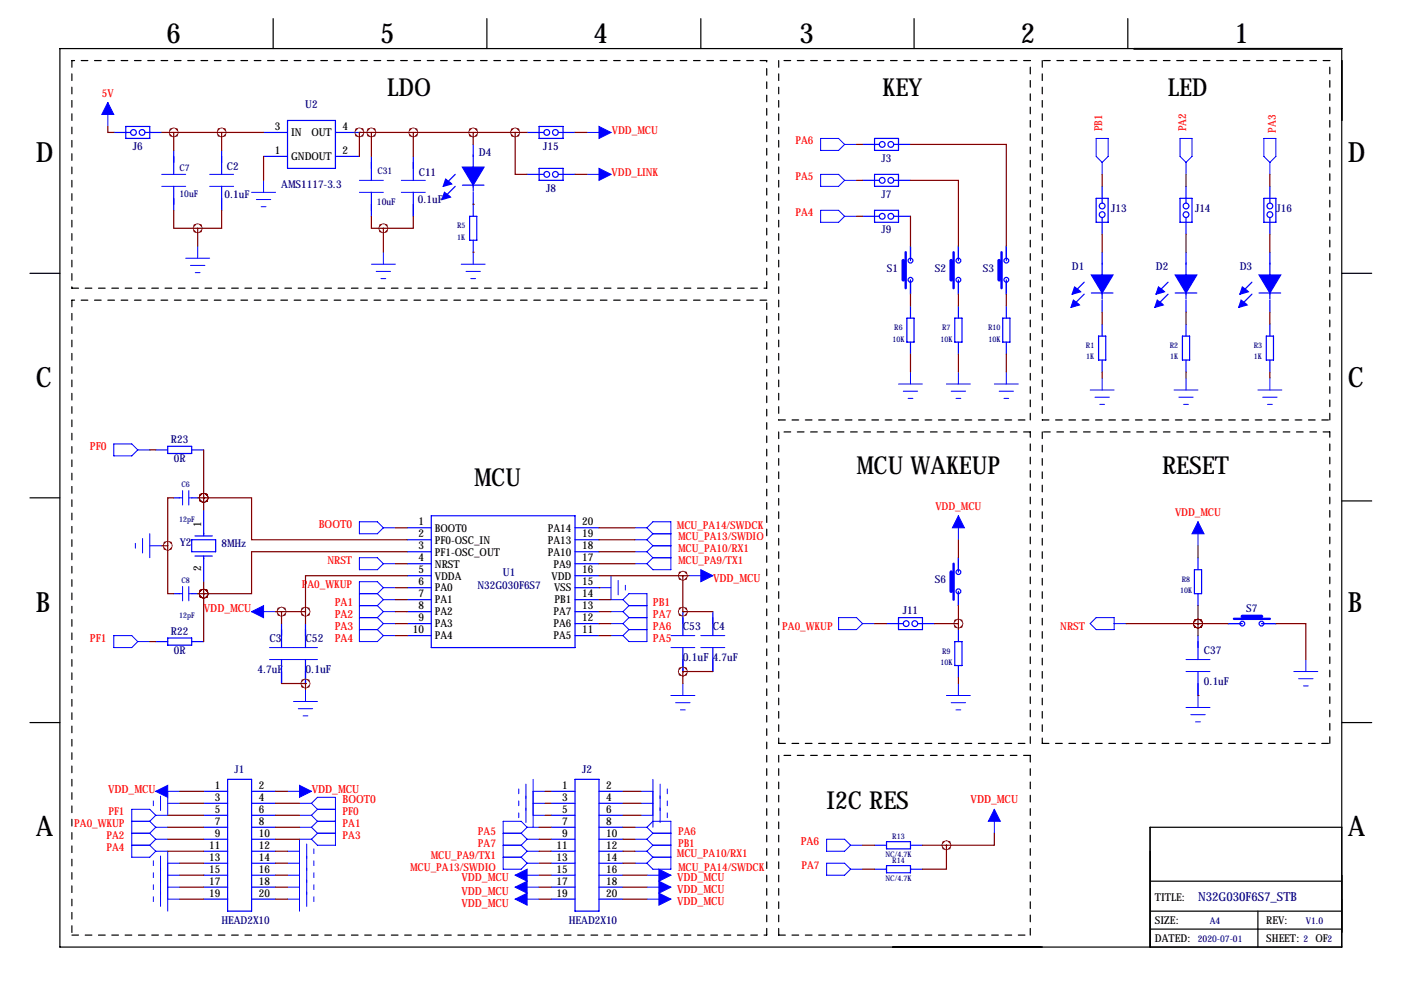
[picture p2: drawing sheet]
<svg xmlns="http://www.w3.org/2000/svg" width="297mm" height="211mm" viewBox="0 0 297 211" stroke-linecap="round" stroke-linejoin="round" font-family="sans-serif">
<g fill="none" stroke="#000" stroke-width=".25">
<path d="M12.7 10.3h271.8v190.5h-271.8zM57.9 4v6.3M103.2 4v6.3M148.6 4v6.3M193.8 4v6.3M239.1 4v6.3M6.3 58h6.4M284.5 58h6.3M6.3 105.6h6.4M284.5 106.2h6.3M6.3 153.2h6.4M284.5 153.2h6.3"/>
<path d="M284.5 175.4h-40.7v25.4M243.8 197h40.7M243.8 193.2h40.7M243.8 186.8h40.7M266.7 193.2v7.6"/>
</g>
<g fill="none" stroke="#000" stroke-width=".25" stroke-dasharray="1.4 1.4">
<path d="M15.2 12.8v48.3M162.6 12.8h-147.4M165.1 12.8v76.2M218.4 12.8h-53.3M221 12.8v76.2M281.9 12.8h-60.9M15.2 63.6v134.7M15.2 61.1h147.4M162.6 63.6h-147.4M162.6 61.1v-48.3M165.1 91.6v66M165.1 89h53.3"/>
<path d="M218.4 91.6h-53.3M218.4 89v-76.2M221 91.6v66M221 89h60.9M281.9 91.6h-60.9M281.9 89v-76.2M165.1 157.6h53.3M218.4 157.6v-66M221 157.6h60.9M281.9 157.6v-66M165.1 160.2v38.1M218.4 160.2h-53.3"/>
<path d="M15.2 198.3h147.4M162.6 198.3v-134.7M165.1 198.3h53.3M218.4 198.3v-38.1"/>
</g>
<g fill="none" stroke="#00f" stroke-width=".25">
<path d="M24.1 28.1h3.6M26.7 26.8h5v2.6h-5zM30.7 28.1h3.6M36.8 31.9v5.1M36.8 39.5v5.1M47 31.9v5.1M47 39.5v5.1M55.9 28.1h5.1M55.9 33.2h5.1M61 25.5h10.1v10.2h-10.1zM71.1 28.1h5.1M71.1 33.2h5.1"/>
<path d="M78.7 33.2v5M87.6 33.2v5M96.5 37l-2.5 2.5M96.5 39.5l-2.5 2.6M98 39.3h4.6M100.3 30.6v9.9M111.8 28.1h3.5M111.8 37h3.5M114.3 26.8h5.1v2.6h-5.1zM114.3 35.7h5.1v2.5h-5.1zM118.4 28.1h3.5M118.4 37h3.5"/>
<path d="M182.9 38.2h3.5M182.9 30.6h3.5M185.4 29.4h5.1v2.5h-5.1zM185.4 37h5.1v2.5h-5.1zM189.5 38.2h3.5M189.5 30.6h3.5M233.7 39.5v3.6M251.5 39.5v3.6M269.2 39.5v3.6M78.7 40.8v5.1M87.6 40.8v5.1M99.6 45.9h1.5v5h-1.5z"/>
<path d="M100.3 40.8v5.1M100.3 50.9v2.6M182.9 45.9h3.5M185.4 44.6h5.1v2.5h-5.1zM189.5 45.9h3.5M193 52.2v3.1M193 59.3v3.1M203.2 52.2v3.1M203.2 59.3v3.1M213.4 52.2v3.1M213.4 59.3v3.1M229.9 59.8l-2.6 2.6"/>
<path d="M232.4 42.1h2.5v5h-2.5zM233.7 46.1v3.6M233.7 53.5v9.9M247.6 59.8l-2.5 2.6M250.2 42.1h2.5v5h-2.5zM251.5 46.1v3.6M251.5 53.5v9.9M265.4 59.8l-2.5 2.6M268 42.1h2.5v5h-2.5zM269.2 46.1v3.6M269.2 53.5v9.9M192.3 67.5h1.5v5h-1.5z"/>
<path d="M193 64.9v2.6M193 72.5v2.6M202.4 67.5h1.6v5h-1.6zM203.2 64.9v2.6M203.2 72.5v2.6M212.6 67.5h1.5v5h-1.5zM213.4 64.9v2.6M213.4 72.5v2.6M229.9 62.4l-2.6 2.5M231.4 62.1h4.6M232.9 71.3h1.5v5h-1.5zM233.7 63.6v2.6"/>
<path d="M233.7 68.7v2.6M233.7 76.3v2.6M247.6 62.4l-2.5 2.5M249.2 62.1h4.5M250.7 71.3h1.5v5h-1.5zM251.5 63.6v2.6M251.5 68.7v2.6M251.5 76.3v2.6M265.4 62.4l-2.5 2.5M267 62.1h4.5M268.5 71.3h1.5v5h-1.5zM269.2 63.6v2.6"/>
<path d="M269.2 68.7v2.6M269.2 76.3v2.6M33 95.4h2.6M35.6 94.6h5v1.6h-5zM40.6 95.4h2.6M36.8 105.6h1.3M40.6 105.6h1.3M40.6 114.4h5.1v2.6h-5.1zM41.4 113.6h3.6M41.4 117.9h3.6M43.2 108.1v5.5M43.2 117.9v5.5"/>
<path d="M86.4 114.4h5M86.4 117h5M86.4 111.9h5M86.4 119.5h5M91.4 109.4h30.5v27.9h-30.5zM121.9 114.4h5.1M121.9 117h5.1M121.9 111.9h5.1M121.9 119.5h5.1M203.2 118.3v3M254 118.3v2.5M33 136h2.6"/>
<path d="M35.6 135.3h5v1.5h-5zM36.8 125.9h1.3M40.6 125.9h1.3M40.6 136h2.6M59.7 132.2v5.1M59.7 139.8v5.1M64.8 132.2v5.1M64.8 139.8v5.1M86.4 132.2h5M86.4 122.1h5M86.4 124.6h5M86.4 127.1h5"/>
<path d="M86.4 129.7h5M86.4 134.8h5M121.9 132.2h5.1M121.9 122.1h5.1M121.9 124.6h5.1M121.9 127.1h5.1M121.9 129.7h5.1M121.9 134.8h5.1M144.8 129.7v5.1M144.8 137.3v5.1M151.1 129.7v5.1M151.1 137.3v5.1"/>
<path d="M188 132.2h3.5M190.5 131h5.1v2.5h-5.1zM194.6 132.2h3.5M202.4 136h1.6v5.1h-1.6zM203.2 125.4v3M203.2 133.5v2.5M253.2 120.8h1.6v5.1h-1.6zM254 125.9v2.5M254 134.8v5M260.3 132.2h3.1M267.5 132.2h3M203.2 141.1v2.6"/>
<path d="M254 142.4v5.1M43.2 167.8h5.1M43.2 170.3h5.1M43.2 172.9h5.1M43.2 175.4h5.1M43.2 177.9h5.1M48.3 165.2h5v28h-5zM53.3 167.8h5.1M53.3 170.3h5.1M53.3 172.9h5.1M53.3 175.4h5.1M53.3 177.9h5.1"/>
<path d="M116.8 167.8h5.1M116.8 170.3h5.1M116.8 172.9h5.1M116.8 175.4h5.1M116.8 177.9h5.1M121.9 165.2h5.1v28h-5.1zM127 167.8h5.1M127 170.3h5.1M127 172.9h5.1M127 175.4h5.1M127 177.9h5.1M185.4 179.2h2.6"/>
<path d="M188 178.4h5v1.6h-5zM193 179.2h2.6M43.2 180.5h5.1M43.2 183h5.1M43.2 185.6h5.1M43.2 188.1h5.1M43.2 190.6h5.1M53.3 180.5h5.1M53.3 183h5.1M53.3 185.6h5.1M53.3 188.1h5.1M53.3 190.6h5.1"/>
<path d="M116.8 180.5h5.1M116.8 183h5.1M116.8 185.6h5.1M116.8 188.1h5.1M116.8 190.6h5.1M127 180.5h5.1M127 183h5.1M127 185.6h5.1M127 188.1h5.1M127 190.6h5.1M185.4 184.3h2.6M188 183.5h5v1.6h-5z"/>
<path d="M193 184.3h2.6"/>
<circle cx="28.3" cy="28.1" r=".61"/>
<circle cx="30.1" cy="28.1" r=".61"/>
<circle cx="115.9" cy="37" r=".61"/>
<circle cx="115.9" cy="28.1" r=".61"/>
<circle cx="117.8" cy="37" r=".61"/>
<circle cx="117.8" cy="28.1" r=".61"/>
<circle cx="187" cy="38.2" r=".61"/>
<circle cx="187" cy="30.6" r=".61"/>
<circle cx="188.9" cy="38.2" r=".61"/>
<circle cx="188.9" cy="30.6" r=".61"/>
<circle cx="187" cy="45.9" r=".61"/>
<circle cx="188.9" cy="45.9" r=".61"/>
<circle cx="193" cy="59.3" r=".51"/>
<circle cx="193" cy="55.3" r=".51"/>
<circle cx="203.2" cy="59.3" r=".51"/>
<circle cx="203.2" cy="55.3" r=".51"/>
<circle cx="213.4" cy="59.3" r=".51"/>
<circle cx="213.4" cy="55.3" r=".51"/>
<circle cx="233.7" cy="43.7" r=".61"/>
<circle cx="233.7" cy="45.5" r=".61"/>
<circle cx="251.5" cy="43.7" r=".61"/>
<circle cx="251.5" cy="45.5" r=".61"/>
<circle cx="269.2" cy="43.7" r=".61"/>
<circle cx="269.2" cy="45.5" r=".61"/>
<circle cx="192.1" cy="132.2" r=".61"/>
<circle cx="194" cy="132.2" r=".61"/>
<circle cx="203.2" cy="125.4" r=".51"/>
<circle cx="203.2" cy="121.3" r=".51"/>
<circle cx="263.4" cy="132.2" r=".51"/>
<circle cx="267.5" cy="132.2" r=".51"/>
</g>
<g fill="none" stroke="#00f" stroke-width=".21">
<path d="M22.9 21.7v5.1M34.3 37h5.1M34.3 39.5h5.1M44.4 37h5.1M44.4 39.5h5.1M55.9 38.2v2.6M76.2 38.2h5.1M85.1 38.2h5.1M124.5 37h5M124.5 28.1h5M174 37h3.8l1.3 1.2-1.3 1.3h-3.8zM174 29.4h3.8l1.3 1.2-1.3 1.3h-3.8z"/>
<path d="M179.1 38.2h2.5M179.1 30.6h2.5M232.4 29.4h2.5v3.8l-1.2 1.2-1.3-1.2zM233.7 34.4v2.6M250.2 29.4h2.5v3.8l-1.2 1.2-1.3-1.2zM251.5 34.4v2.6M268 29.4h2.5v3.8l-1.3 1.2-1.2-1.2zM269.2 34.4v2.6M39.4 54.8h5M40.4 56.3h3M41.4 57.8h1M41.9 52.2v2.6"/>
<path d="M53.3 40.8h5.1M54.4 42.3h3M55.4 43.8h1M76.2 40.8h5.1M78.7 56h5.1M79.8 57.5h3M80.8 59.1h1M81.3 53.5v2.5M85.1 40.8h5.1M97.8 56h5.1M98.8 57.5h3.1M99.8 59.1h1"/>
<path d="M100.3 53.5v2.5M174 44.6h3.8l1.3 1.3-1.3 1.2h-3.8zM179.1 45.9h2.5M193 78.9v2.5M203.2 78.9v2.5M213.4 78.9v2.5M24.1 94.1h3.8l1.3 1.3-1.3 1.3h-3.8zM29.2 95.4h2.5M190.5 81.4h5.1M191.5 82.9h3.1M192.5 84.5h1M200.7 81.4h5"/>
<path d="M201.7 82.9h3M202.7 84.5h1M210.8 81.4h5.1M211.8 82.9h3.1M212.9 84.5h1M231.1 82.7h5.1M232.2 84.2h3M233.2 85.7h1M233.7 80.2v2.5M248.9 82.7h5.1M249.9 84.2h3.1M251 85.7h1"/>
<path d="M251.5 80.2v2.5M266.7 82.7h5.1M267.7 84.2h3.1M268.7 85.7h1M269.2 80.2v2.5M28.7 115.2v1M30.2 114.2v3M31.7 115.7h2.6M31.7 113.2v5.1M38 105.6h.7M38.7 104v3.1M40 104v3.1"/>
<path d="M40 105.6h.7M76.2 118.3h3.8l1.3 1.2-1.3 1.3h-3.8zM76.2 110.6h3.8l1.3 1.3-1.3 1.3h-3.8zM81.3 119.5h2.5M81.3 111.9h2.5M134.6 119.5h2.6M134.6 117h2.6M134.6 114.4h2.6M134.6 111.9h2.6M137.2 111.9l1.2-1.3h3.8v10.2h-3.8l-1.2-1.3M137.2 117l1.2 1.3M137.2 114.4l1.2 1.3"/>
<path d="M137.2 111.9l1.2 1.3M138.4 118.3h3.8M138.4 115.7h3.8M138.4 115.7l-1.2 1.3M138.4 118.3l-1.2 1.2M138.4 113.2h3.8M138.4 113.2l-1.2 1.2M203.2 109.4v5M254 110.6v5.1M24.1 134.8h3.8l1.3 1.2-1.3 1.3h-3.8zM29.2 136h2.5M38 125.9h.7"/>
<path d="M38.7 124.3v3.1M40 124.3v3.1M40 125.9h.7M53.3 129.7h5.1M57.1 139.8h10.2M57.1 137.3h10.2M76.2 125.9h3.8M76.2 131h3.8M76.2 133.5h3.8M76.2 128.4h3.8M80 125.9l1.3 1.2M80 128.4l1.3 1.3"/>
<path d="M80 131l1.3 1.2M80 133.5l1.3 1.3M81.3 134.8h2.5M81.3 132.2h2.5M81.3 127.1l-1.3 1.3M81.3 129.7l-1.3 1.3M81.3 132.2l-1.3 1.3M81.3 124.6l-1.3-1.3h-3.8v12.7h3.8l1.3-1.2M81.3 124.6h2.5M81.3 124.6l-1.3 1.3M81.3 129.7h2.5M81.3 127.1h2.5"/>
<path d="M127 124.6h2.5M129.5 134.8h2.6M129.5 132.2h2.6M129.5 129.7h2.6M129.5 122.1v5h2.6M131.1 123.1v3M132.1 127.1l1.2-1.2h3.9v10.1h-3.9l-1.2-1.2M132.1 127.1l1.2 1.3M132.1 129.7l1.2 1.3M132.1 132.2l1.2 1.3M132.6 124.1v1M133.3 131h3.9"/>
<path d="M133.3 133.5h3.9M133.3 128.4h3.9M133.3 128.4l-1.2 1.3M133.3 131l-1.2 1.2M133.3 133.5l-1.2 1.3M142.2 137.3h5.1M142.2 134.8h5.1M146 122.1h5.1M148.6 137.3h5.1M148.6 134.8h5.1M177.8 131h3.8l1.3 1.2-1.3 1.3h-3.8zM182.9 132.2h2.5"/>
<path d="M232.4 131h3.8v2.5h-3.8l-1.3-1.3zM236.2 132.2h2.6M251.5 139.8h5M276.9 139.8v2.6M62.2 148.7h5.1M63.2 150.3h3.1M64.3 151.8h1M64.8 146.2v2.5M142.2 147.5h5.1M143.3 149h3M144.3 150.5h1M144.8 144.9v2.6"/>
<path d="M200.7 147.5h5M201.7 149h3M202.7 150.5h1M203.2 144.9v2.6M251.5 142.4h5M251.5 150h5M252.5 151.5h3M253.5 153h1M254 147.5v2.5M274.3 142.4h5.1M275.3 143.9h3.1M276.4 145.4h1"/>
<path d="M27.9 176.7h3.8M27.9 174.1h3.8M27.9 179.2h3.8M31.7 174.1l1.3 1.3M31.7 176.7l1.3 1.2M31.7 179.2l1.3 1.3M32.5 169.8v1M33 175.4h2.6M33 175.4l-1.3 1.3M33 172.9l-1.3-1.3h-3.8v10.2h3.8l1.3-1.3M33 177.9h2.6M33 177.9l-1.3 1.3"/>
<path d="M33 167.8h5.1M33 172.9l-1.3 1.2M34 168.8v3M35.6 167.8v5.1h-2.6M35.6 170.3h2.5M61 167.8h5M63.5 175.4h2.5M63.5 172.9h2.5M63.5 170.3h2.5M65 179v13.2M66 175.4l1.3 1.3M66 170.3l1.3-1.2h3.8v10.1h-3.8l-1.3-1.3"/>
<path d="M66 177.9h-2.5v15.3M66 172.9l1.3 1.2M66 170.3l1.3 1.3M66.5 180v1M67.3 176.7h3.8M67.3 174.1h3.8M67.3 174.1l-1.3 1.3M67.3 176.7l-1.3 1.2M67.3 171.6h3.8M67.3 171.6l-1.3 1.3M106.7 176.7h3.8M106.7 179.2h3.8"/>
<path d="M110 167.3v1M110 169.8v1M110 172.4v1M110.5 176.7l1.3 1.2M110.5 179.2l1.3 1.3M111.5 166.3v8.1M111.8 175.4h2.5M111.8 175.4l-1.3-1.3h-3.8v10.2h3.8l1.3-1.3M111.8 177.9h2.5M111.8 177.9l-1.3 1.3M111.8 175.4l-1.3 1.3M113 167.8h2.6"/>
<path d="M113 172.9h2.6M113 170.3h2.6M113 165.2v10.2M134.6 175.4h2.6M134.6 177.9h2.6M135.9 167.8h2.5M135.9 172.9h2.5M135.9 170.3h2.5M137.2 175.4l1.2-1.3h3.8v10.2h-3.8l-1.2-1.3M137.2 177.9l1.2 1.3M137.2 175.4l1.2 1.3M138.4 176.7h3.8"/>
<path d="M138.4 179.2h3.8M138.4 176.7l-1.2 1.2M138.4 179.2l-1.2 1.3M138.4 165.2v10.2M140 166.3v8.1M141.5 167.3v1M141.5 169.8v1M141.5 172.4v1M175.3 177.9h3.8l1.2 1.3-1.2 1.3h-3.8zM180.3 179.2h2.6M210.8 171.6v5.1M32.5 182.5v1"/>
<path d="M32.5 185.1v1M32.5 187.6v1M32.5 190.1v1M33 180.5h2.6v12.7M34 181.5v10.7M35.6 183h2.5M35.6 188.1h2.5M35.6 190.6h2.5M35.6 185.6h2.5M61 180.5h2.5M61 183h2.5M61 188.1h2.5"/>
<path d="M61 190.6h2.5M61 185.6h2.5M66.5 182.5v1M66.5 185.1v1M66.5 187.6v1M66.5 190.1v1M106.7 181.8h3.8M109.2 188.1h5.1M109.2 190.6h5.1M109.2 185.6h5.1M110.5 181.8l1.3 1.2M111.8 180.5h2.5"/>
<path d="M111.8 183h2.5M111.8 180.5l-1.3 1.3M134.6 180.5h2.6M134.6 183h2.6M137.2 180.5l1.2 1.3M137.2 188.1h5M137.2 190.6h5M137.2 185.6h5M138.4 181.8h3.8M138.4 181.8l-1.2 1.2M175.3 183h3.8l1.2 1.3-1.2 1.3h-3.8zM180.3 184.3h2.6"/>
</g>
<g fill="#00f" stroke="#00f" stroke-width=".25">
<path d="M100.3 35.4h2.3l-2.3 3.9z"/>
<path d="M98 35.4h2.3v3.9z"/>
<path d="M94.5 38l1.3 1-1.8 .5z"/>
<path d="M94.2 40.8l1.3 1-1.8 .5z"/>
<path d="M233.7 58.3h2.3l-2.3 3.8z"/>
<path d="M231.4 58.3h2.3v3.8z"/>
<path d="M227.8 60.8l1.3 1.1-1.8 .5z"/>
<path d="M227.6 63.6l1.3 1.1-1.8 .5z"/>
<path d="M251.5 58.3h2.2l-2.2 3.8z"/>
<path d="M249.2 58.3h2.3v3.8z"/>
<path d="M245.6 60.8l1.3 1.1-1.8 .5z"/>
<path d="M245.4 63.6l1.2 1.1-1.7 .5z"/>
<path d="M269.2 58.3h2.3l-2.3 3.8z"/>
<path d="M267 58.3h2.2v3.8z"/>
<path d="M263.4 60.8l1.3 1.1-1.8 .5z"/>
<path d="M263.1 63.6l1.3 1.1-1.8 .5z"/>
</g>
<path d="M192 53.5v7.6M202.2 53.5v7.6M212.3 53.5v7.6M202.2 119.5v7.6M261.6 131.2h7.6" fill="none" stroke="#00f" stroke-width=".51"/>
<path d="M191.5 55.3v4M201.7 55.3v4M211.8 55.3v4M201.7 121.3v4.1M263.4 130.7h4.1" fill="none" stroke="#00f" stroke-width=".76"/>
<g fill="#00f" stroke="#00f" stroke-width=".21">
<path d="M127 26.8l2.5 1.3-2.5 1.3z"/>
<path d="M22.9 21.7l1.2 2.6h-2.5z"/>
<path d="M127 35.7l2.5 1.3-2.5 1.2z"/>
<path d="M254 110.6l1.3 2.6h-2.6z"/>
<path d="M203.2 109.4l1.3 2.5h-2.6z"/>
<path d="M139.7 186.8l2.5 1.3-2.5 1.3z"/>
<path d="M109.2 188.1l2.6-1.3v2.6z"/>
<path d="M63.5 166.5l2.5 1.3-2.5 1.3z"/>
<path d="M33 167.8l2.6-1.3v2.6z"/>
<path d="M139.7 189.4l2.5 1.2-2.5 1.3z"/>
<path d="M109.2 190.6l2.6-1.2v2.5z"/>
<path d="M53.3 129.7l2.6-1.3v2.6z"/>
<path d="M148.6 120.8l2.5 1.3-2.5 1.2z"/>
<path d="M210.8 171.6l1.3 2.5h-2.6z"/>
<path d="M139.7 184.3l2.5 1.3-2.5 1.2z"/>
<path d="M109.2 185.6l2.6-1.3v2.5z"/>
</g>
<g fill="none" stroke="#800000" stroke-width=".25">
<path d="M22.9 26.8v1.3h1.2M34.3 28.1h21.6M36.8 28.1v3.8M47 28.1v3.8M55.9 33.2v5M76.2 28.1h.1M76.2 28.1h35.6M76.2 28.1v5.1M78.7 28.1v5.1M87.6 28.1v5.1M100.3 28.1v2.5M109.2 28.1v8.9h2.6"/>
<path d="M121.9 28.1h2.6M121.9 37h2.6M181.6 30.6h1.3M181.6 38.2h1.3M193 38.2h10.2v14M193 30.6h20.4v21.6M233.7 37v2.5M251.5 37v2.5M269.2 37v2.5M36.8 44.6v3.8h5.1M41.9 48.4v3.8M47 44.6v3.8h-5.1"/>
<path d="M78.7 45.9v2.5h2.6M81.3 48.4v5.1M87.6 45.9v2.5h-6.3M100.3 43.3h.1M100.3 53.5h.1M181.6 45.9h1.3M193 45.9v6.3M233.7 49.7v3.8M251.5 49.7v3.8M269.2 49.7v3.8M193 62.4v2.5M193 75.1v3.8"/>
<path d="M203.2 62.4v2.5M203.2 75.1v3.8M213.4 62.4v2.5M213.4 75.1v3.8M233.7 66.2v2.5M233.7 78.9v1.3M251.5 66.2v2.5M251.5 78.9v1.3M269.2 66.2v2.5M269.2 78.9v1.3M31.7 95.4h1.3M43.2 95.4v12.7"/>
<path d="M34.3 115.7h1.3M35.6 115.7v10.2h1.2M36.8 105.6h-1.2v10.1M41.9 105.6h1.3M43.2 105.6h.1M43.2 105.6h10.1v8.8h33.1M83.8 119.5h2.6M83.8 111.9h2.6M86.4 117h-33.1v8.9h-10.1M127 119.5h7.6M127 117h7.6M127 114.4h7.6"/>
<path d="M127 111.9h7.6M203.2 114.4v3.9M254 115.7v2.6M31.7 136h1.3M41.9 125.9h1.3M43.2 125.9h.1M43.2 123.4v12.6M58.4 129.7h6.4M59.7 129.7v2.5M64.8 129.7v2.5M83.8 132.2h2.6M83.8 124.6h2.6"/>
<path d="M83.8 129.7h2.6M83.8 127.1h2.6M83.8 134.8h2.6M86.4 122.1h-21.6v7.6M127 124.6h.1M127 132.2h2.5M127 129.7h2.5M127 122.1h19M127 127.1h2.5M127 134.8h2.5M144.8 129.7h.1M144.8 129.7h6.3"/>
<path d="M144.8 122.1v7.6M185.4 132.2h2.6M198.1 132.2h5.1M203.2 128.4v5.1M238.8 132.2h21.5M254 132.2h.1M254 128.4v6.4M270.5 132.2h6.4v7.6M59.7 144.9h5.1M64.8 144.9h.1M64.8 144.9v1.3M144.8 142.4h.1"/>
<path d="M144.8 142.4v2.5M144.8 142.4h6.3M203.2 143.7v1.2M254 147.5h.1M35.6 175.4h7.6M35.6 177.9h7.6M35.6 172.9h7.6M38.1 167.8h5.1M38.1 170.3h5.1M58.4 175.4h5.1M58.4 177.9h5.1M58.4 167.8h2.6"/>
<path d="M58.4 172.9h5.1M58.4 170.3h5.1M114.3 175.4h2.5M114.3 177.9h2.5M115.6 167.8h1.2M115.6 172.9h1.2M115.6 170.3h1.2M132.1 175.4h2.5M132.1 177.9h2.5M132.1 167.8h3.8M132.1 172.9h3.8M132.1 170.3h3.8"/>
<path d="M182.9 179.2h2.5M195.6 179.2h5.1M200.7 179.2v5.1h-5.1M210.8 176.7v2.5h-10.1M35.6 180.5h7.6M38.1 183h5.1M38.1 188.1h5.1M38.1 190.6h5.1M38.1 185.6h5.1M58.4 180.5h2.6M58.4 183h2.6M58.4 188.1h2.6"/>
<path d="M58.4 190.6h2.6M58.4 185.6h2.6M114.3 180.5h2.5M114.3 183h2.5M114.3 188.1h2.5M114.3 190.6h2.5M114.3 185.6h2.5M132.1 180.5h2.5M132.1 183h2.5M132.1 188.1h5.1M132.1 190.6h5.1M132.1 185.6h5.1"/>
<path d="M182.9 184.3h2.5"/>
</g>
<path d="M36.8 28.1a.07 .07 0 0 0 .1 0 .07 .07 0 0 0-.1 0zM78.7 28.1a.07 .07 0 0 0 .1 0 .07 .07 0 0 0-.1 0zM100.3 28.1a.07 .07 0 0 0 .1 0 .07 .07 0 0 0-.1 0zM109.2 28.1a.07 .07 0 0 0 .1 0 .07 .07 0 0 0-.1 0zM41.8 48.4a.1 .1 0 0 0 .2 0 .1 .1 0 0 0-.2 0zM46.9 28.1a.1 .1 0 0 0 .2 0 .1 .1 0 0 0-.2 0zM81.2 48.4a.07 .07 0 0 0 .1 0 .07 .07 0 0 0-.1 0zM87.6 28.1a.07 .07 0 0 0 .1 0 .07 .07 0 0 0-.1 0zM253.9 132.2a.1 .1 0 0 0 .2 0 .1 .1 0 0 0-.2 0zM253.9 132.2a.1 .1 0 0 0 .2 0 .1 .1 0 0 0-.2 0zM203.1 132.2a.1 .1 0 0 0 .2 0 .1 .1 0 0 0-.2 0zM76.1 28.1a.1 .1 0 0 0 .2 0 .1 .1 0 0 0-.2 0zM144.7 122.1a.07 .07 0 0 0 .1 0 .07 .07 0 0 0-.1 0zM35.5 115.7a.07 .07 0 0 0 .1 0 .07 .07 0 0 0-.1 0zM43.1 105.6a.07 .07 0 0 0 .1 0 .07 .07 0 0 0-.1 0zM43.1 125.9a.07 .07 0 0 0 .1 0 .07 .07 0 0 0-.1 0zM64.7 129.7a.07 .07 0 0 0 .1 0 .07 .07 0 0 0-.1 0zM43.1 105.6a.07 .07 0 0 0 .1 0 .07 .07 0 0 0-.1 0zM43.1 125.9a.07 .07 0 0 0 .1 0 .07 .07 0 0 0-.1 0zM200.6 179.2a.07 .07 0 0 0 .1 0 .07 .07 0 0 0-.1 0zM59.6 129.7a.1 .1 0 0 0 .2 0 .1 .1 0 0 0-.2 0zM64.7 144.9a.07 .07 0 0 0 .1 0 .07 .07 0 0 0-.1 0zM144.7 129.7a.07 .07 0 0 0 .1 0 .07 .07 0 0 0-.1 0zM144.7 142.4a.07 .07 0 0 0 .1 0 .07 .07 0 0 0-.1 0z" fill="#800000" stroke="#800000" stroke-width="1.9"/>
<g font-size="5.9">
<text x="35.3" y="9">6</text>
<text x="80.6" y="9">5</text>
<text x="125.8" y="9">4</text>
<text x="169.5" y="9">3</text>
<text x="216.4" y="9">2</text>
<text x="261.7" y="9">1</text>
<text x="7.6" y="34.4">D</text>
<text x="285.8" y="34.4">D</text>
<text x="7.6" y="82.1">C</text>
<text x="285.8" y="82.1">C</text>
<text x="7.6" y="129.7">B</text>
<text x="285.8" y="129.7">B</text>
<text x="7.6" y="177.3">A</text>
<text x="285.8" y="177.3">A</text>
</g>
<g font-size="5.3">
<text x="82.1" y="20.3">LDO</text>
<text x="187.1" y="20.3">KEY</text>
<text x="247.6" y="20.3">LED</text>
<text x="181.6" y="100.5">MCU WAKEUP</text>
<text x="246.4" y="100.5">RESET</text>
<text x="100.5" y="103">MCU</text>
<text x="175.3" y="171.6">I2C RES</text>
</g>
<text font-size="2.6" fill="#000080" x="254" y="191.1">N32G030F6S7_STB</text>
<g font-size="2.4" fill="#f00">
<text x="19.1" y="95.4">PF0</text>
<text x="67.6" y="111.9">BOOT0</text>
<text x="151.2" y="123.3">VDD_MCU</text>
<text x="43.2" y="129.7">VDD_MCU</text>
<text x="71" y="128.4">PA1</text>
<text x="71" y="131">PA2</text>
<text x="138.4" y="128.4">PB1</text>
<text x="138.4" y="131">PA7</text>
<text x="19.1" y="136">PF1</text>
<text x="71" y="133.5">PA3</text>
<text x="71" y="136">PA4</text>
<text x="138.4" y="133.5">PA6</text>
<text x="138.4" y="136">PA5</text>
<text x="22.9" y="168.2">VDD_MCU</text>
<text x="66.1" y="168.2">VDD_MCU</text>
<text x="72.6" y="170.3">BOOT0</text>
<text x="205.8" y="170.3">VDD_MCU</text>
<text x="169.8" y="179.2">PA6</text>
<text x="97.8" y="189.8">VDD_MCU</text>
<text x="97.8" y="186.8">VDD_MCU</text>
<text x="143.6" y="189.4">VDD_MCU</text>
<text x="143.6" y="191.9">VDD_MCU</text>
<text x="143.6" y="186.8">VDD_MCU</text>
<text x="97.8" y="192.3">VDD_MCU</text>
</g>
<g font-size="2.4" fill="#000080">
<text x="57.1" y="136">C3</text>
<text x="64.8" y="136">C52</text>
<text x="144.8" y="133.5">C53</text>
<text x="151.1" y="133.5">C4</text>
<text x="64.8" y="142.8">0.1uF</text>
<text x="144.8" y="140.2">0.1uF</text>
</g>
<g font-size="2.3" fill="#f00">
<text x="21.6" y="20.5">5V</text>
<text x="129.7" y="28.4">VDD_MCU</text>
<text x="233.7" y="27.8" transform="rotate(-90 233.7 27.8)">PB1</text>
<text x="251.5" y="27.8" transform="rotate(-90 251.5 27.8)">PA2</text>
<text x="270.5" y="28.1" transform="rotate(-90 270.5 28.1)">PA3</text>
<text x="168.6" y="30.6">PA6</text>
<text x="129.7" y="37.3">VDD_LINK</text>
<text x="168.6" y="38.2">PA5</text>
<text x="168.6" y="45.9">PA4</text>
<text x="143.5" y="112.2">MCU_PA14/SWDCK</text>
<text x="198.3" y="108.1">VDD_MCU</text>
<text x="249.1" y="109.4">VDD_MCU</text>
<text x="69.4" y="119.5">NRST</text>
<text x="143.8" y="117">MCU_PA10/RX1</text>
<text x="143.8" y="119.5">MCU_PA9/TX1</text>
<text x="143.8" y="114.4">MCU_PA13/SWDIO</text>
<text x="64" y="124.6">PA0_WKUP</text>
<text x="165.9" y="133.5">PA0_WKUP</text>
<text x="224.8" y="133.5">NRST</text>
<text x="23" y="172.9">PF1</text>
<text x="72.6" y="172.9">PF0</text>
<text x="15.7" y="175.4">PA0_WKUP</text>
<text x="22.6" y="177.9">PA2</text>
<text x="72.6" y="175.4">PA1</text>
<text x="72.6" y="177.9">PA3</text>
<text x="101.3" y="179.6">PA7</text>
<text x="101.3" y="177">PA5</text>
<text x="143.8" y="179.6">PB1</text>
<text x="143.8" y="177">PA6</text>
<text x="22.6" y="180.5">PA4</text>
<text x="87" y="184.6">MCU_PA13/SWDIO</text>
<text x="91.3" y="182.1">MCU_PA9/TX1</text>
<text x="143.5" y="181.8">MCU_PA10/RX1</text>
<text x="143.8" y="184.6">MCU_PA14/SWDCK</text>
<text x="169.9" y="184.3">PA7</text>
</g>
<g font-size="2.3" fill="#000080">
<text x="64.7" y="23">U2</text>
<text x="28.2" y="31.7">J6</text>
<text x="48.1" y="36">C2</text>
<text x="101.6" y="33.2">D4</text>
<text x="115.2" y="31.7">J15</text>
<text x="186.9" y="34.3">J3</text>
<text x="47.6" y="42">0.1uF</text>
<text x="59.6" y="39.9">AMS1117-3.3</text>
<text x="88.8" y="37.3">C11</text>
<text x="115.8" y="40.6">J8</text>
<text x="186.9" y="41.9">J7</text>
<text x="88.6" y="43.1">0.1uF</text>
<text x="235.6" y="44.8">J13</text>
<text x="253.4" y="44.8">J14</text>
<text x="270.6" y="44.8">J16</text>
<text x="186.9" y="49.5">J9</text>
<text x="188" y="57.6">S1</text>
<text x="198.2" y="57.6">S2</text>
<text x="208.4" y="57.6">S3</text>
<text x="227.3" y="57.3">D1</text>
<text x="245.1" y="57.3">D2</text>
<text x="262.8" y="57.3">D3</text>
<text x="36.3" y="94">R23</text>
<text x="36.8" y="97.9">0R</text>
<text x="38.1" y="115.7">Y2</text>
<text x="47" y="116.1">8MHz</text>
<text x="101.2" y="124.9">N32G030F6S7</text>
<text x="106.6" y="122.1">U1</text>
<text x="198.2" y="123.7">S6</text>
<text x="191.4" y="130.2">J11</text>
<text x="264.2" y="129.7">S7</text>
<text x="36.3" y="134.6">R22</text>
<text x="36.8" y="138.6">0R</text>
<text x="54.6" y="142.7">4.7uF</text>
<text x="151.1" y="140.2">4.7uF</text>
<text x="255.3" y="138.6">C37</text>
<text x="255.3" y="145.3">0.1uF</text>
<text x="49.7" y="164">J1</text>
<text x="123.4" y="164">J2</text>
<text x="46.9" y="195.8">HEAD2X10</text>
<text x="120.6" y="195.8">HEAD2X10</text>
</g>
<g font-size="2.3">
<text x="58.2" y="27.6">3</text>
<text x="61.7" y="28.9">IN</text>
<text x="66" y="28.9">OUT</text>
<text x="72.6" y="27.6">4</text>
<text x="58.2" y="32.7">1</text>
<text x="61.7" y="34">GNDOUT</text>
<text x="72.6" y="32.7">2</text>
<text x="42.7" y="111.7" transform="rotate(-90 42.7 111.7)">1</text>
<text x="88.7" y="111.4">1</text>
<text x="88.7" y="113.9">2</text>
<text x="92.2" y="112.7">BOOT0</text>
<text x="116.1" y="112.7">PA14</text>
<text x="123.4" y="113.9">19</text>
<text x="123.4" y="111.4">20</text>
<text x="88.7" y="116.5">3</text>
<text x="88.7" y="119">4</text>
<text x="92.2" y="115.2">PF0-OSC_IN</text>
<text x="92.2" y="117.8">PF1-OSC_OUT</text>
<text x="116.1" y="117.8">PA10</text>
<text x="116.1" y="115.2">PA13</text>
<text x="123.4" y="119">17</text>
<text x="123.4" y="116.5">18</text>
<text x="42.7" y="121" transform="rotate(-90 42.7 121)">2</text>
<text x="88.7" y="121.6">5</text>
<text x="88.7" y="124.1">6</text>
<text x="92.2" y="120.3">NRST</text>
<text x="92.2" y="122.9">VDDA</text>
<text x="92.2" y="125.4">PA0</text>
<text x="116.9" y="122.9">VDD</text>
<text x="117.3" y="120.3">PA9</text>
<text x="117.5" y="125.4">VSS</text>
<text x="123.4" y="124.1">15</text>
<text x="123.4" y="121.6">16</text>
<text x="88.7" y="126.6">7</text>
<text x="88.7" y="129.2">8</text>
<text x="88.7" y="131.7">9</text>
<text x="92.2" y="127.9">PA1</text>
<text x="92.2" y="130.5">PA2</text>
<text x="117.3" y="130.5">PA7</text>
<text x="117.6" y="127.9">PB1</text>
<text x="123.4" y="131.7">12</text>
<text x="123.4" y="129.2">13</text>
<text x="123.4" y="126.6">14</text>
<text x="87.5" y="134.3">10</text>
<text x="92.2" y="133">PA3</text>
<text x="92.2" y="135.6">PA4</text>
<text x="117.3" y="135.6">PA5</text>
<text x="117.3" y="133">PA6</text>
<text x="123.4" y="134.3">11</text>
<text x="45.5" y="167.3">1</text>
<text x="54.9" y="167.3">2</text>
<text x="119.2" y="167.3">1</text>
<text x="128.5" y="167.3">2</text>
<text x="45.5" y="169.8">3</text>
<text x="45.5" y="172.4">5</text>
<text x="54.9" y="169.8">4</text>
<text x="54.9" y="172.4">6</text>
<text x="119.2" y="169.8">3</text>
<text x="119.2" y="172.4">5</text>
<text x="128.5" y="169.8">4</text>
<text x="128.5" y="172.4">6</text>
<text x="44.4" y="180">11</text>
<text x="45.5" y="174.9">7</text>
<text x="45.5" y="177.4">9</text>
<text x="54.9" y="174.9">8</text>
<text x="54.9" y="177.4">10</text>
<text x="54.9" y="180">12</text>
<text x="118" y="180">11</text>
<text x="119.2" y="174.9">7</text>
<text x="119.2" y="177.4">9</text>
<text x="128.5" y="174.9">8</text>
<text x="128.5" y="177.4">10</text>
<text x="128.5" y="180">12</text>
<text x="44.4" y="182.5">13</text>
<text x="44.4" y="185.1">15</text>
<text x="54.9" y="182.5">14</text>
<text x="54.9" y="185.1">16</text>
<text x="118" y="182.5">13</text>
<text x="118" y="185.1">15</text>
<text x="128.5" y="182.5">14</text>
<text x="128.5" y="185.1">16</text>
<text x="44.4" y="187.6">17</text>
<text x="44.4" y="190.1">19</text>
<text x="54.9" y="187.6">18</text>
<text x="54.9" y="190.1">20</text>
<text x="118" y="187.6">17</text>
<text x="118" y="190.1">19</text>
<text x="128.5" y="187.6">18</text>
<text x="128.5" y="190.1">20</text>
<text x="244.9" y="191.1">TITLE:</text>
<text x="244.9" y="195.9">SIZE:</text>
<text x="268.5" y="195.9">REV:</text>
<text x="244.9" y="199.8">DATED:</text>
<text x="268.5" y="199.8">SHEET:</text>
<text x="278.9" y="199.8">OF</text>
</g>
<g font-size="2" fill="#000080">
<text x="38" y="36.3">C7</text>
<text x="38" y="41.9">10uF</text>
<text x="80" y="37">C31</text>
<text x="79.9" y="43.5">10uF</text>
<text x="256.5" y="195.9">A4</text>
<text x="276.9" y="195.9">V1.0</text>
<text x="253.9" y="199.8">2020-07-01</text>
<text x="276.4" y="199.8">2</text>
<text x="281.5" y="199.8">2</text>
</g>
<g font-size="1.7" fill="#000080">
<text x="38.5" y="103.3">C6</text>
<text x="38.5" y="123.6">C8</text>
</g>
<g font-size="1.6" fill="#000080">
<text x="96.9" y="48.4">R5</text>
<text x="96.9" y="50.8">1K</text>
<text x="189.6" y="70">R6</text>
<text x="199.8" y="70">R7</text>
<text x="209.5" y="70">R10</text>
<text x="189.2" y="72.4">10K</text>
<text x="199.4" y="72.4">10K</text>
<text x="209.6" y="72.4">10K</text>
<text x="230.2" y="73.8">R1</text>
<text x="230.3" y="76.2">1K</text>
<text x="248" y="73.8">R2</text>
<text x="248.1" y="76.2">1K</text>
<text x="265.8" y="73.8">R3</text>
<text x="265.9" y="76.2">1K</text>
<text x="38" y="110.8">12pF</text>
<text x="250.2" y="125.7">10K</text>
<text x="250.6" y="123.3">R8</text>
<text x="38" y="131.1">12pF</text>
<text x="199.4" y="141">10K</text>
<text x="199.8" y="138.6">R9</text>
<text x="189.2" y="177.9">R13</text>
<text x="187.7" y="181.6">NC/4.7K</text>
<text x="189.2" y="183">R14</text>
<text x="187.7" y="186.7">NC/4.7K</text>
</g>
</svg>
